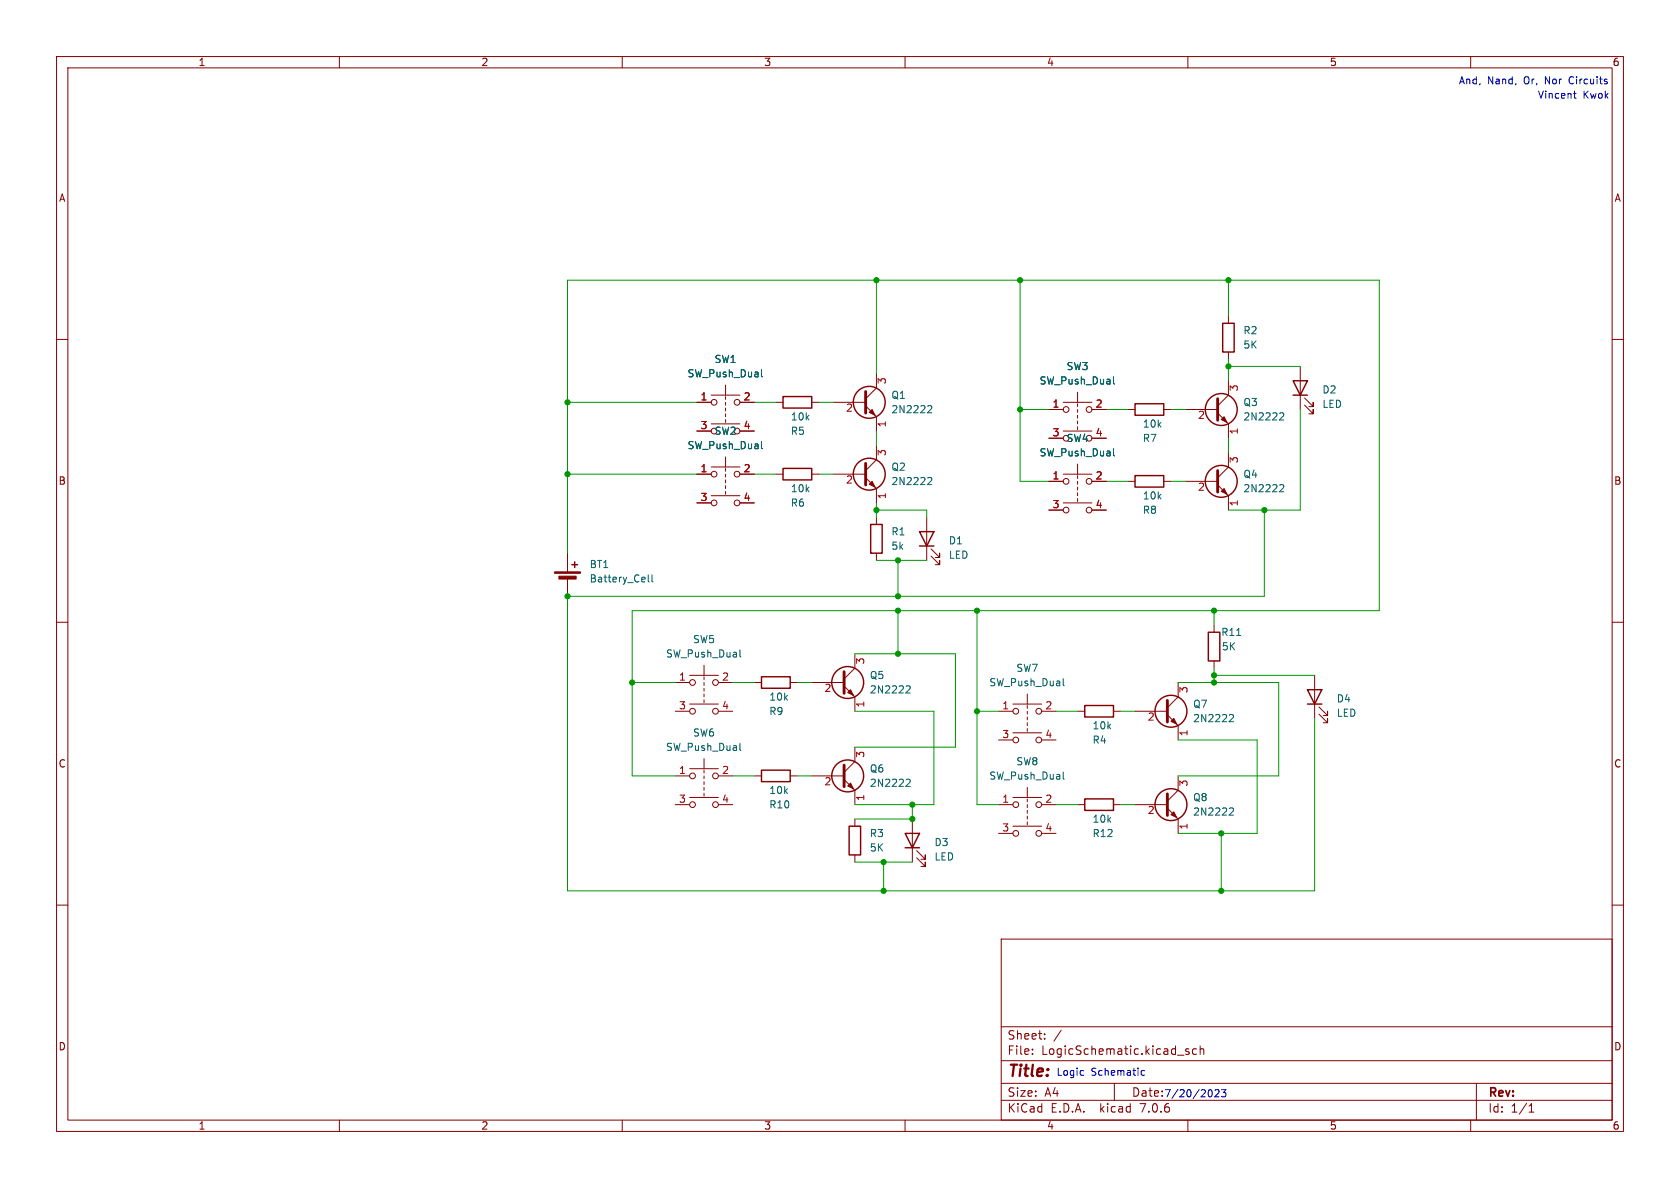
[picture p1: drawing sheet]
<svg xmlns="http://www.w3.org/2000/svg" width="297mm" height="210mm" viewBox="0 0 297 210" stroke-linecap="round" stroke-linejoin="round" font-family="sans-serif">
<g fill="none" stroke="#840000" stroke-width=".18">
<path d="M10 10h277v190h-277zM12 12h273v186h-273zM60 10v2M110 10v2M160 10v2M210 10v2M260 10v2M10 60h2M217.2 55.9v1.3M285 60h2M123.2 76.2h2.5M123.2 71.1h2.5"/>
<path d="M125.7 74.9h5.1M125.7 69.9h5.1M128.3 68.1v1.8M128.3 70.1v.5M128.3 71.1v.5M128.3 72.1v.5M128.3 73.2v.5M128.3 74.2v.5M130.8 76.2h2.5M130.8 71.1h2.5M137.2 71.1h1.2M143.5 71.1h1.3"/>
<path d="M147.3 71.1h5.7M153 71.8l1.9 1.9v2.5M154.9 66v2.6l-1.9 1.9M154.9 78.7v2.6l-1.9 1.9M185.4 72.4h2.6M185.4 77.5h2.6M188 76.2h5M188 71.1h5M190.5 69.3v1.8M190.5 71.4v.5M190.5 72.4v.5M190.5 73.4v.5"/>
<path d="M190.5 74.4v.5M190.5 75.4v.5M193 72.4h2.6M193 77.5h2.6M199.4 72.4h1.3M205.7 72.4h1.3M209.5 72.4h5.8M215.3 73l1.9 1.9v2.6M217.2 62.2v1.3M217.2 67.3v2.6l-1.9 1.9M229.9 64.8v7.6M230.6 71.6l1.6 1.6v-.8v.8h-.8"/>
<path d="M230.6 70.4l1.6 1.5v-.8v.8h-.8M100.3 97.8v3.3M123.2 88.9h2.5M123.2 83.8h2.5M125.7 87.6h5.1M125.7 82.6h5.1M128.3 80.8v1.8M128.3 82.8v.5M128.3 83.8v.5M128.3 84.8v.5M128.3 85.9v.5M128.3 86.9v.5"/>
<path d="M130.8 88.9h2.5M130.8 83.8h2.5M137.2 83.8h1.2M143.5 83.8h1.3M147.3 83.8h5.7M153 84.5l1.9 1.9v2.5M154.9 91.4v1.3M154.9 97.8v1.3M163.8 91.4v7.7M164.6 98.3l1.5 1.5v-.7v.7h-.7M164.6 97l1.5 1.6v-.8v.8h-.7M185.4 85.1h2.6"/>
<path d="M185.4 90.2h2.6M188 88.9h5M188 83.8h5M190.5 82v1.8M190.5 84.1v.5M190.5 85.1v.5M190.5 86.1v.5M190.5 87.1v.5M190.5 88.1v.5M193 85.1h2.6M193 90.2h2.6M199.4 85.1h1.3"/>
<path d="M205.7 85.1h1.3M209.5 85.1h5.8M215.3 85.7l1.9 1.9v2.6M217.2 80v2.6l-1.9 1.9M10 110h2M100.3 102.1v3.3M121.9 119.4h5.1M124.5 117.6v1.8M124.5 119.6v.5M151.1 115.6v2.5l-1.9 1.9M214.6 110.5v1.3M214.6 116.8v1.3"/>
<path d="M232.4 119.4v7.6M285 110h2M119.4 137.2h2.5M119.4 120.7h2.5M119.4 125.7h2.5M121.9 135.9h5.1M121.9 124.5h5.1M124.5 120.7v.5M124.5 121.7v.5M124.5 122.7v.5M124.5 123.7v.5M124.5 134.1v1.8"/>
<path d="M124.5 136.1v.6M124.5 137.2v.5M124.5 138.2v.5M124.5 139.2v.5M127 137.2h2.5M127 120.7h2.5M127 125.7h2.5M133.3 137.2h1.3M133.3 120.7h1.3M139.7 137.2h1.3M139.7 120.7h1.3M143.5 137.2h5.7"/>
<path d="M143.5 120.7h5.7M149.2 137.8l1.9 1.9v2.5M149.2 121.3l1.9 1.9v2.5M151.1 132.1v2.5l-1.9 1.9M176.5 125.7h2.6M176.5 130.8h2.6M179.1 124.5h5M179.1 129.5h5M181.6 122.7v1.8M181.6 124.7v.5M181.6 125.7v.5M181.6 126.7v.6"/>
<path d="M181.6 127.8v.5M181.6 128.8v.5M181.6 139.2v1.8M184.1 125.7h2.6M184.1 130.8h2.6M190.5 125.7h1.3M196.8 125.7h1.3M200.7 125.7h5.7M206.4 126.4l1.9 1.9v2.5M208.3 137.2v2.5l-1.9 1.9M208.3 120.7v2.5l-1.9 1.9M233.2 126.2l1.5 1.6v-.8v.8h-.8"/>
<path d="M233.2 125l1.5 1.5v-.8v.8h-.8M10 160h2M119.4 142.2h2.5M121.9 141h5.1M124.5 140.2v.5M127 142.2h2.5M151.1 144.8v1.3M151.1 151.1v1.3M161.3 144.8v7.6M162.1 151.6l1.5 1.6v-.8v.8h-.8M162.1 150.4l1.5 1.5v-.8v.8h-.8M176.5 142.2h2.6"/>
<path d="M176.5 147.3h2.6M179.1 141h5M179.1 146.1h5M181.6 141.2v.5M181.6 142.2v.5M181.6 143.3v.5M181.6 144.3v.5M181.6 145.3v.5M184.1 142.2h2.6M184.1 147.3h2.6M190.5 142.2h1.3M196.8 142.2h1.3"/>
<path d="M200.7 142.2h5.7M206.4 142.9l1.9 1.9v2.5M285 160h2M177 166h108v32h-108zM60 198v2M110 198v2M160 198v2M177 194.5h108M177 191.5h108M177 187.5h108M177 181.5h108M182.5 186.3v.1"/>
<path d="M182.5 185.5v.1M184.7 183.6v.1M184.7 182.8v.1M187.6 182.1l-1.3 2M197 191.5v3M208.2 186.5h1.1M210 198v2M210.2 185.5l-.4-.1-.2 .2 .1 .2 .5 .2v.3h-.6M211.5 185.5l-.4-.1-.3 .3v.4l.2 .2h.5M212.2 185.5l.2-.1 .3 .1 .1 .9M212.2 184.9v1.5M260 198v2"/>
<path d="M261 191.5v6.5M270.3 196.6h.9M270.3 195.5l.4-.4v1.5"/>
<circle cx="126.2" cy="71.1" r=".51"/>
<circle cx="130.3" cy="71.1" r=".51"/>
<circle cx="130.3" cy="76.2" r=".51"/>
<circle cx="188.5" cy="72.4" r=".51"/>
<circle cx="192.5" cy="77.5" r=".51"/>
<circle cx="192.5" cy="72.4" r=".51"/>
<circle cx="126.2" cy="88.9" r=".51"/>
<circle cx="126.2" cy="83.8" r=".51"/>
<circle cx="130.3" cy="83.8" r=".51"/>
<circle cx="130.3" cy="88.9" r=".51"/>
<circle cx="188.5" cy="90.2" r=".51"/>
<circle cx="188.5" cy="85.1" r=".51"/>
<circle cx="192.5" cy="90.2" r=".51"/>
<circle cx="192.5" cy="85.1" r=".51"/>
<circle cx="122.4" cy="125.7" r=".51"/>
<circle cx="122.4" cy="120.7" r=".51"/>
<circle cx="122.4" cy="137.2" r=".51"/>
<circle cx="126.5" cy="120.7" r=".51"/>
<circle cx="126.5" cy="125.7" r=".51"/>
<circle cx="126.5" cy="137.2" r=".51"/>
<circle cx="179.6" cy="125.7" r=".51"/>
<circle cx="179.6" cy="130.8" r=".51"/>
<circle cx="183.6" cy="125.7" r=".51"/>
<circle cx="183.6" cy="130.8" r=".51"/>
<circle cx="122.4" cy="142.2" r=".51"/>
<circle cx="126.5" cy="142.2" r=".51"/>
<circle cx="179.6" cy="142.2" r=".51"/>
<circle cx="179.6" cy="147.3" r=".51"/>
<circle cx="183.6" cy="142.2" r=".51"/>
<circle cx="183.6" cy="147.3" r=".51"/>
</g>
<path d="M153 69.2v3.8M215.3 70.5v3.8M153 81.9v3.8M215.3 83.2v3.8M149.2 118.7v3.9M149.2 135.3v3.8M206.4 123.8v3.8M206.4 140.3v3.8" fill="none" stroke="#840000" stroke-width=".51"/>
<g fill="#840000" stroke="#840000" stroke-width=".18">
<path d="M149.9 138.9l.5-.5 .5 1z"/>
<path d="M215.9 86.9l.5-.5 .5 1z"/>
<path d="M215.9 74.2l.5-.5 .5 1z"/>
<path d="M153.7 72.9l.5-.5 .5 1z"/>
<path d="M153.7 85.6l.5-.5 .5 1z"/>
<path d="M150.4 121.9l.5 1-1-.5z"/>
<path d="M98 101.1h4.6v.2h-4.6z"/>
<path d="M98.8 101.9h3.1v.5h-3.1z"/>
<path d="M207 144l.5-.5 .5 1z"/>
<path d="M207 127.5l.5-.5 .5 1z"/>
</g>
<g fill="none" stroke="#840000" stroke-width=".25">
<path d="M216.2 57.2h2v5h-2zM138.4 70.1h5.1v2h-5.1zM200.7 71.4h5v2h-5zM228.6 67.3h2.5l-1.2 2.6zM228.6 69.9h2.5M101.1 99.8h1M101.6 99.3v1M138.4 82.8h5.1v2h-5.1zM153.9 92.7h2.1v5.1h-2.1zM162.6 94h2.5l-1.3 2.5zM162.6 96.5h2.5M200.7 84.1h5v2h-5z"/>
<path d="M134.6 119.6h5.1v2.1h-5.1zM213.6 111.8h2v5h-2zM134.6 136.1h5.1v2.1h-5.1zM191.8 124.7h5v2h-5zM231.1 121.9h2.6l-1.3 2.6zM231.1 124.5h2.6M150.1 146.1h2v5h-2zM160 147.3h2.6l-1.3 2.6zM160 149.9h2.6M191.8 141.2h5v2.1h-5z"/>
<circle cx="153.7" cy="71.1" r="2.82"/>
<circle cx="215.9" cy="72.4" r="2.82"/>
<circle cx="153.7" cy="83.8" r="2.82"/>
<circle cx="215.9" cy="85.1" r="2.82"/>
<circle cx="149.9" cy="120.6" r="2.82"/>
<circle cx="149.9" cy="137.2" r="2.82"/>
<circle cx="207" cy="125.7" r="2.82"/>
<circle cx="207" cy="142.2" r="2.82"/>
</g>
<g fill="none" stroke="#006464" stroke-width=".18">
<path d="M134.6 65.3v1.1l.2 .2M134.6 78v1.1l.2 .2M164.2 71.7l.4 .1 .1 .3-.8 .9h.8M196.8 66.6v1.1l.2 .2M196.8 79.3v1.1l.2 .2M226.4 73h.4l.2 .3-.8 .9h.8M164.2 84.4l.4 .1 .1 .3-.8 .9h.8M226.4 85.7h.4l.2 .3-.8 .9h.8M114.6 101.6v1.1l.2 .2M115.3 101.6v1.1l.1 .2M130.8 114.9v1.1l.2 .1M188 120v1l.1 .2"/>
<path d="M218.6 112.3h.8M130.8 131.4v1.1l.2 .2M160.4 137.7l.4 .1 .1 .3-.8 .9h.8M160.4 121.2l.4 .1 .1 .3-.8 .9h.8M188 136.5v1.1l.1 .1M217.5 126.3l.4 .1 .2 .3-.8 .9h.8M217.5 142.8l.4 .1 .2 .3-.8 .9h.8"/>
</g>
<path d="M278.2 16.5h.5M278.4 16.1v1.1l.3 .2M191.4 189.2l.2 .1M191.6 190l-.2 .1M201.7 189.8l.3 .3 .3-.1M202.3 189.3l-.3-.1-.3 .3M214.1 192.7l.2 .4-.2 .7M214.8 192.7l.5-.1 .2 .4-.8 .9h.8M215.9 192.6h.8l-.4 .5 .4 .1v.6l-.2 .1-.6-.1" fill="none" stroke="#0000c2" stroke-width=".18"/>
<g fill="none" stroke="#009600" stroke-width=".18">
<path d="M154.9 49.5v16.5M180.3 49.5v35.6h5.1M217.2 49.5v6.4M100.3 71.1h22.9M133.3 71.1h3.9M144.8 71.1h2.5M154.9 76.2v2.5M180.3 72.4h5.1M195.6 72.4h3.8M207 72.4h2.5M217.2 63.5v3.8M217.2 77.5v2.5"/>
<path d="M217.2 64.8h12.7M229.9 72.4v17.8h-12.7M100.3 97.8v-48.3h143.5v58.5h-132v29.2h7.6M100.3 83.8h22.9M133.3 83.8h3.9M144.8 83.8h2.5M154.9 88.9v2.5M154.9 90.2h8.9v1.2M154.9 99.1h8.9M158.7 99.1v6.3M195.6 85.1h3.8M207 85.1h2.5"/>
<path d="M223.5 90.2v15.2h-123.2v52.1h132.1v-30.5M151.1 115.6h17.8v16.5h-17.8M158.7 108v7.6M172.7 108v34.2h3.8M214.6 108v2.5M214.6 118.1v2.6M214.6 119.4h17.8M111.8 120.7h7.6M129.5 120.7h3.8M129.5 137.2h3.8M141 120.7h2.5M141 137.2h2.5"/>
<path d="M151.1 125.7h14v16.5h-14M172.7 125.7h3.8M186.7 125.7h3.8M198.1 125.7h2.6M208.3 120.7h17.8v16.5h-17.8M208.3 130.8h13.9v16.5h-13.9M151.1 152.4h10.2M156.2 152.4v5.1M161.3 142.2v2.6h-10.2M186.7 142.2h3.8M198.1 142.2h2.6M215.9 147.3v10.2"/>
</g>
<g fill="#009600" stroke="#009600" stroke-width=".18">
<circle cx="158.7" cy="99.1" r=".46"/>
<circle cx="158.7" cy="105.4" r=".46"/>
<circle cx="100.3" cy="71.1" r=".46"/>
<circle cx="100.3" cy="83.8" r=".46"/>
<circle cx="158.7" cy="115.6" r=".46"/>
<circle cx="158.7" cy="108" r=".46"/>
<circle cx="100.3" cy="105.4" r=".46"/>
<circle cx="111.8" cy="120.7" r=".46"/>
<circle cx="161.3" cy="142.2" r=".46"/>
<circle cx="161.3" cy="144.8" r=".46"/>
<circle cx="154.9" cy="49.5" r=".46"/>
<circle cx="154.9" cy="90.2" r=".46"/>
<circle cx="180.3" cy="72.4" r=".46"/>
<circle cx="180.3" cy="49.5" r=".46"/>
<circle cx="172.7" cy="108" r=".46"/>
<circle cx="223.5" cy="90.2" r=".46"/>
<circle cx="214.6" cy="108" r=".46"/>
<circle cx="217.2" cy="49.5" r=".46"/>
<circle cx="217.2" cy="64.8" r=".46"/>
<circle cx="214.6" cy="119.4" r=".46"/>
<circle cx="156.2" cy="152.4" r=".46"/>
<circle cx="156.2" cy="157.5" r=".46"/>
<circle cx="214.6" cy="120.7" r=".46"/>
<circle cx="215.9" cy="157.5" r=".46"/>
<circle cx="172.7" cy="125.7" r=".46"/>
<circle cx="215.9" cy="147.3" r=".46"/>
</g>
<text font-size="2.8" fill="#840000" x="178" y="190.9">Title:</text>
<g font-size="2.1" fill="#840000">
<text x="178" y="184">Sheet:</text>
<text x="178" y="186.7">File:</text>
<text x="184.1" y="186.7">LogicSchematic.kicad_sch</text>
<text x="178" y="196.9">KiCad</text>
<text x="178" y="194.1">Size:</text>
<text x="184.7" y="194.1">A4</text>
<text x="185.7" y="196.9">E.D.A.</text>
<text x="194.6" y="196.9">kicad</text>
<text x="200" y="194.1">Date:</text>
<text x="201.8" y="196.9">7.0.6</text>
<text x="263" y="194.3">Rev:</text>
<text x="263" y="196.9">Id:</text>
<text x="267.1" y="196.9">1/1</text>
</g>
<g font-size="1.8" fill="#840000">
<text x="35" y="11.9">1</text>
<text x="85" y="11.9">2</text>
<text x="135" y="11.9">3</text>
<text x="185" y="11.9">4</text>
<text x="235" y="11.9">5</text>
<text x="285" y="11.9">6</text>
<text x="10.3" y="35.9">A</text>
<text x="285.3" y="35.9">A</text>
<text x="10.3" y="85.9">B</text>
<text x="285.3" y="85.9">B</text>
<text x="10.3" y="135.9">C</text>
<text x="285.3" y="135.9">C</text>
<text x="10.3" y="185.9">D</text>
<text x="285.3" y="185.9">D</text>
<text x="35" y="199.9">1</text>
<text x="85" y="199.9">2</text>
<text x="135" y="199.9">3</text>
<text x="185" y="199.9">4</text>
<text x="235" y="199.9">5</text>
<text x="285" y="199.9">6</text>
</g>
<g font-size="1.8" fill="#0000c2">
<text x="257.8" y="15">And,</text>
<text x="263" y="15">Nand,</text>
<text x="269.5" y="15">Or,</text>
<text x="271.8" y="17.5">Vincent</text>
<text x="273.4" y="15">Nor</text>
<text x="277.9" y="15">Circuits</text>
<text x="279.8" y="17.5">Kwok</text>
<text x="186.7" y="190.2">Logic</text>
<text x="192.9" y="190.2">Schematic</text>
<text x="205.7" y="194.1">7/20/2023</text>
</g>
<g font-size="1.8" fill="#006464">
<text x="219.7" y="59.3">R2</text>
<text x="126.2" y="64.4">SW1</text>
<text x="188.5" y="65.6">SW3</text>
<text x="219.7" y="61.8">5K</text>
<text x="121.5" y="66.9">SW_Push_Dual</text>
<text x="157.5" y="70.7">Q1</text>
<text x="183.7" y="68.2">SW_Push_Dual</text>
<text x="219.7" y="72">Q3</text>
<text x="233.7" y="69.8">D2</text>
<text x="126.2" y="77.1">SW2</text>
<text x="139.7" y="77.1">R5</text>
<text x="139.7" y="74.5">10k</text>
<text x="157.5" y="73.3">2N2222</text>
<text x="201.9" y="75.8">10k</text>
<text x="219.7" y="74.5">2N2222</text>
<text x="233.7" y="72.3">LED</text>
<text x="121.5" y="79.6">SW_Push_Dual</text>
<text x="157.5" y="83.4">Q2</text>
<text x="183.7" y="80.9">SW_Push_Dual</text>
<text x="188.5" y="78.3">SW4</text>
<text x="201.9" y="78.3">R7</text>
<text x="139.7" y="89.8">R6</text>
<text x="139.7" y="87.2">10k</text>
<text x="157.5" y="86">2N2222</text>
<text x="201.9" y="88.5">10k</text>
<text x="219.7" y="84.7">Q4</text>
<text x="219.7" y="87.2">2N2222</text>
<text x="157.5" y="94.8">R1</text>
<text x="201.9" y="91">R8</text>
<text x="104.1" y="100.6">BT1</text>
<text x="157.5" y="97.4">5k</text>
<text x="167.6" y="96.4">D1</text>
<text x="167.6" y="99">LED</text>
<text x="104.1" y="103.2">Battery_Cell</text>
<text x="122.4" y="113.9">SW5</text>
<text x="215.8" y="112.6">R11</text>
<text x="117.6" y="116.4">SW_Push_Dual</text>
<text x="179.6" y="119">SW7</text>
<text x="215.9" y="115.2">5K</text>
<text x="135.9" y="124.1">10k</text>
<text x="153.7" y="120.2">Q5</text>
<text x="153.7" y="122.8">2N2222</text>
<text x="174.8" y="121.5">SW_Push_Dual</text>
<text x="210.8" y="125.3">Q7</text>
<text x="236.2" y="124.4">D4</text>
<text x="122.4" y="130.4">SW6</text>
<text x="135.9" y="126.6">R9</text>
<text x="193" y="131.7">R4</text>
<text x="193" y="129.1">10k</text>
<text x="210.8" y="127.9">2N2222</text>
<text x="236.2" y="126.9">LED</text>
<text x="117.6" y="132.9">SW_Push_Dual</text>
<text x="153.7" y="136.8">Q6</text>
<text x="179.6" y="135.5">SW8</text>
<text x="135.9" y="140.6">10k</text>
<text x="135.9" y="143.1">R10</text>
<text x="153.7" y="139.3">2N2222</text>
<text x="174.8" y="138">SW_Push_Dual</text>
<text x="210.8" y="141.8">Q8</text>
<text x="153.7" y="148.2">R3</text>
<text x="165.1" y="149.8">D3</text>
<text x="193" y="145.6">10k</text>
<text x="193" y="148.2">R12</text>
<text x="210.8" y="144.4">2N2222</text>
<text x="153.7" y="150.7">5K</text>
<text x="165.1" y="152.3">LED</text>
</g>
<g font-size="1.8" fill="#a90000">
<text x="123.8" y="70.9">1</text>
<text x="131.4" y="70.9">2</text>
<text x="156.9" y="68" transform="rotate(-90 156.9 68)">3</text>
<text x="219.2" y="69.3" transform="rotate(-90 219.2 69.3)">3</text>
<text x="123.8" y="75.9">3</text>
<text x="131.4" y="75.9">4</text>
<text x="149.5" y="73.1">2</text>
<text x="156.9" y="75.6" transform="rotate(-90 156.9 75.6)">1</text>
<text x="186" y="72.1">1</text>
<text x="186" y="77.2">3</text>
<text x="193.6" y="72.1">2</text>
<text x="193.6" y="77.2">4</text>
<text x="211.7" y="74.4">2</text>
<text x="219.2" y="76.9" transform="rotate(-90 219.2 76.9)">1</text>
<text x="123.8" y="83.6">1</text>
<text x="131.4" y="83.6">2</text>
<text x="156.9" y="80.7" transform="rotate(-90 156.9 80.7)">3</text>
<text x="219.2" y="82" transform="rotate(-90 219.2 82)">3</text>
<text x="123.8" y="88.6">3</text>
<text x="131.4" y="88.6">4</text>
<text x="149.5" y="85.8">2</text>
<text x="156.9" y="88.3" transform="rotate(-90 156.9 88.3)">1</text>
<text x="186" y="84.8">1</text>
<text x="186" y="89.9">3</text>
<text x="193.6" y="84.8">2</text>
<text x="193.6" y="89.9">4</text>
<text x="211.7" y="87.1">2</text>
<text x="219.2" y="89.6" transform="rotate(-90 219.2 89.6)">1</text>
<text x="153.1" y="117.5" transform="rotate(-90 153.1 117.5)">3</text>
<text x="119.9" y="120.4">1</text>
<text x="119.9" y="125.5">3</text>
<text x="127.6" y="120.4">2</text>
<text x="127.6" y="125.5">4</text>
<text x="145.7" y="122.6">2</text>
<text x="153.1" y="125.2" transform="rotate(-90 153.1 125.2)">1</text>
<text x="177.1" y="125.5">1</text>
<text x="184.7" y="125.5">2</text>
<text x="210.3" y="122.6" transform="rotate(-90 210.3 122.6)">3</text>
<text x="177.1" y="130.6">3</text>
<text x="184.7" y="130.6">4</text>
<text x="202.8" y="127.7">2</text>
<text x="210.3" y="130.2" transform="rotate(-90 210.3 130.2)">1</text>
<text x="119.9" y="136.9">1</text>
<text x="127.6" y="136.9">2</text>
<text x="153.1" y="134.1" transform="rotate(-90 153.1 134.1)">3</text>
<text x="119.9" y="142">3</text>
<text x="127.6" y="142">4</text>
<text x="145.7" y="139.1">2</text>
<text x="153.1" y="141.7" transform="rotate(-90 153.1 141.7)">1</text>
<text x="177.1" y="142">1</text>
<text x="184.7" y="142">2</text>
<text x="210.3" y="139.1" transform="rotate(-90 210.3 139.1)">3</text>
<text x="177.1" y="147.1">3</text>
<text x="184.7" y="147.1">4</text>
<text x="202.8" y="144.2">2</text>
<text x="210.3" y="146.8" transform="rotate(-90 210.3 146.8)">1</text>
</g>
</svg>
